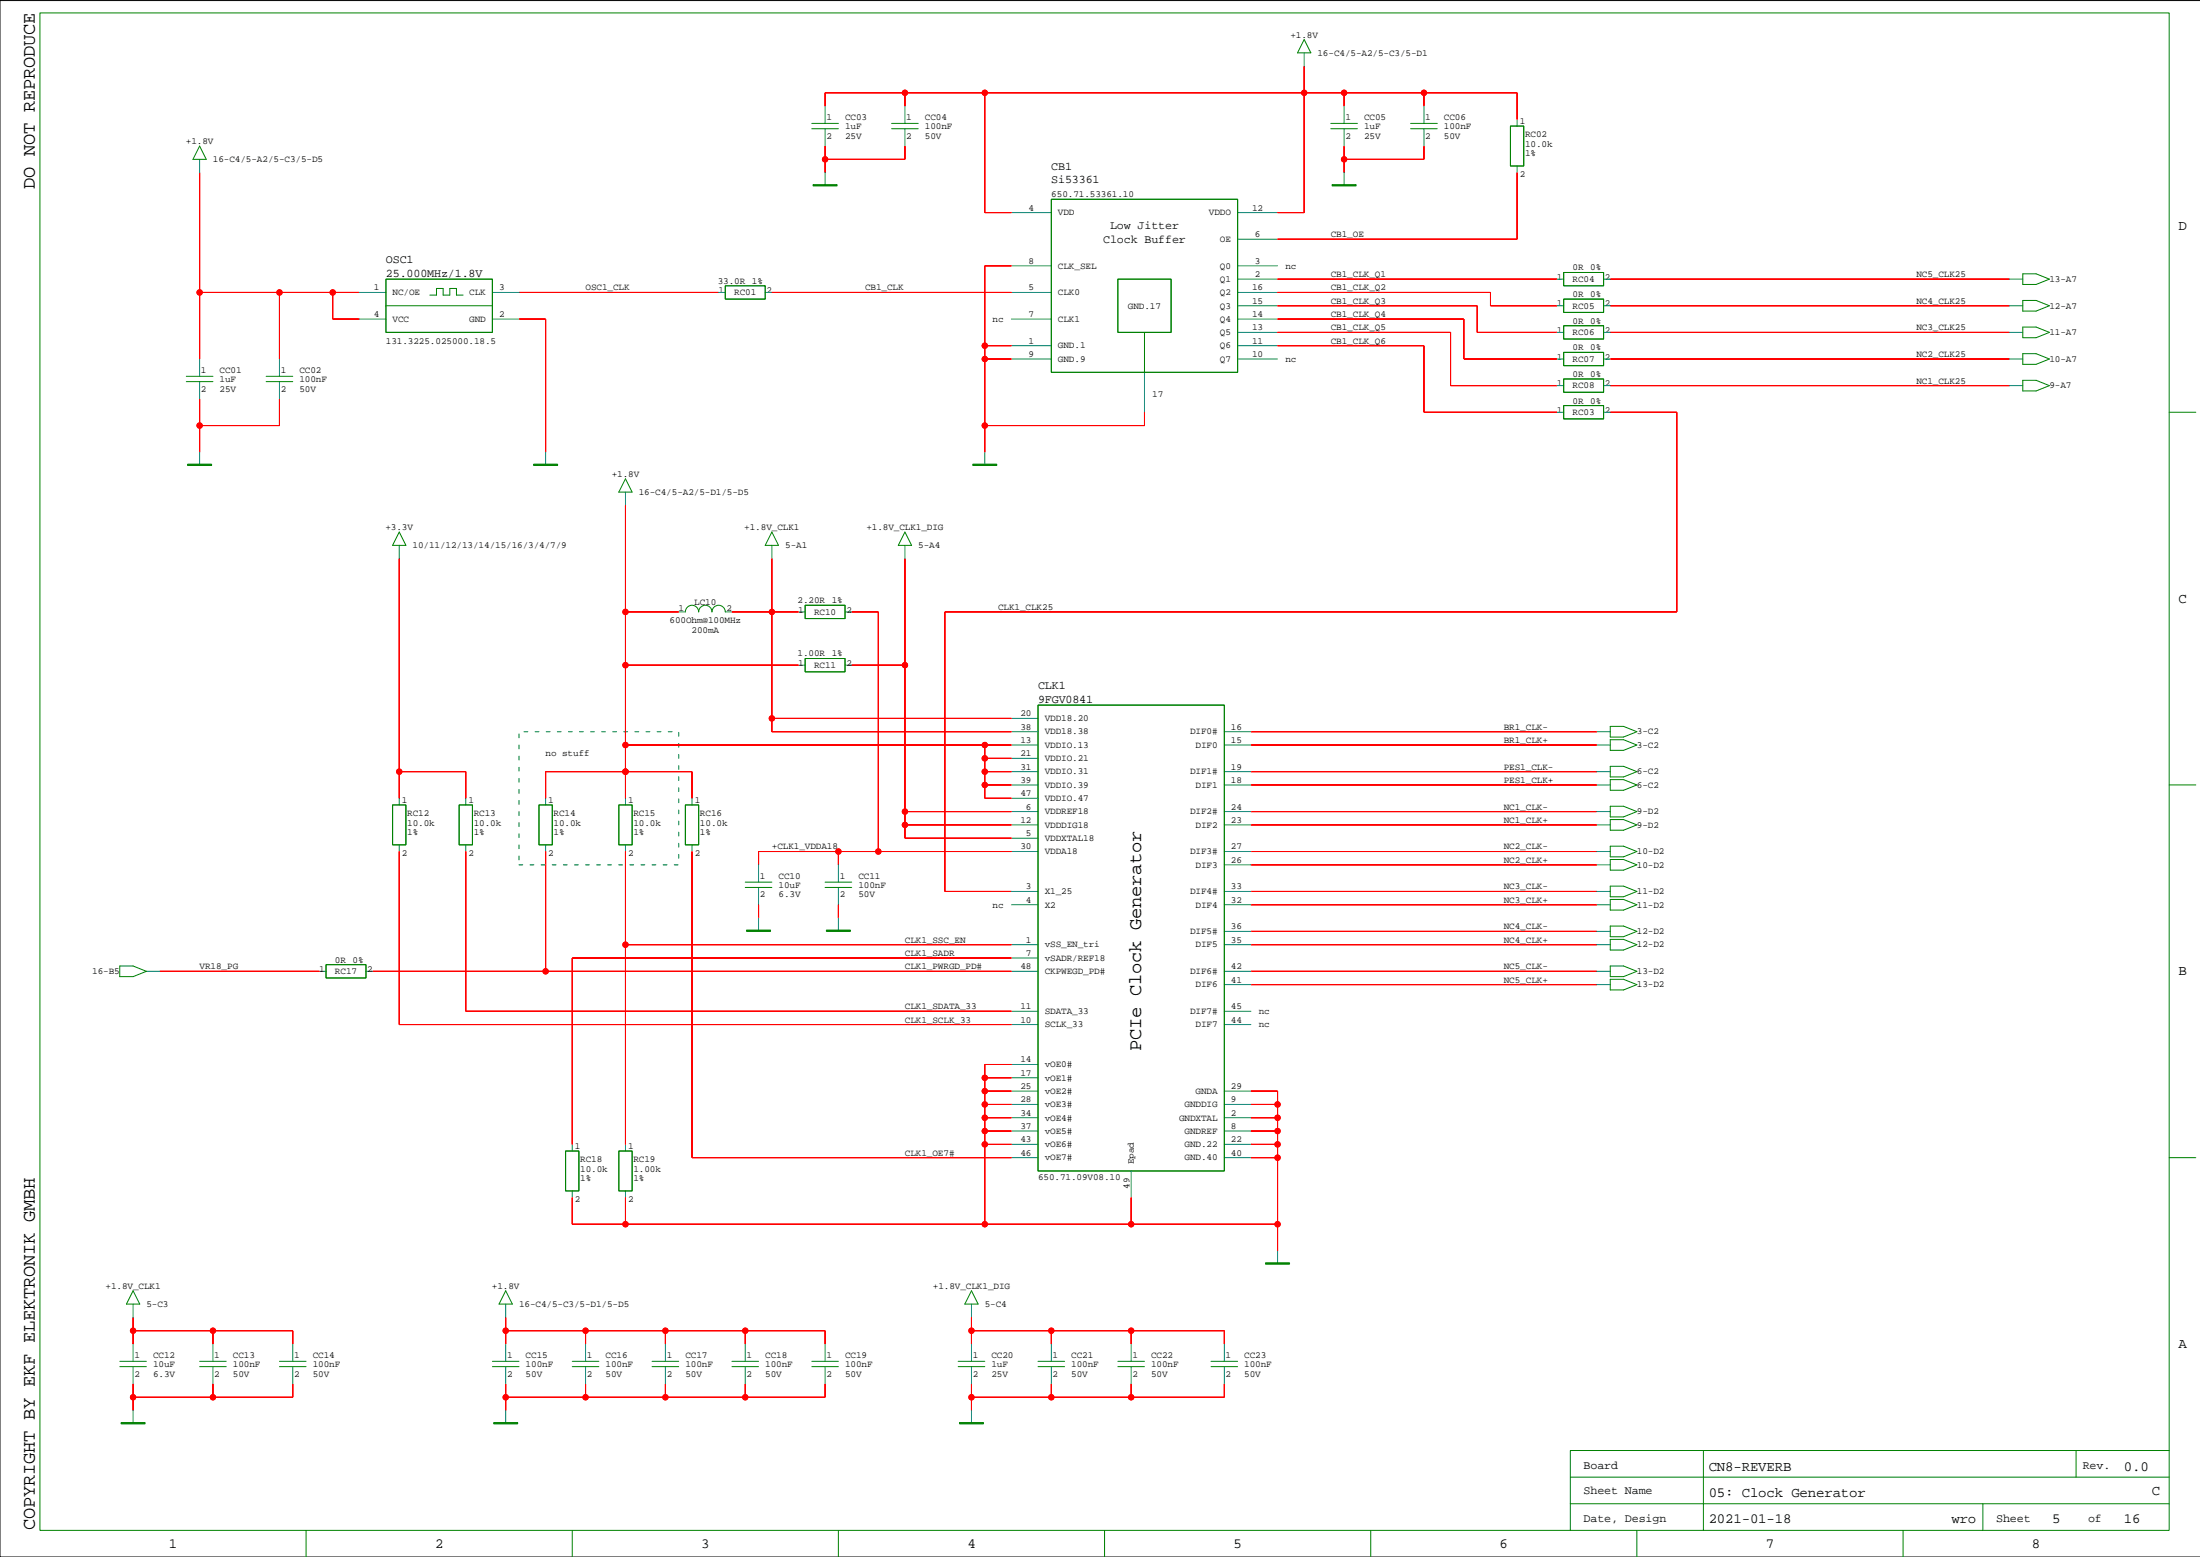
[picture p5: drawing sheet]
<svg xmlns="http://www.w3.org/2000/svg" width="420mm" height="297mm" viewBox="0 0 420 297" stroke-linecap="round" stroke-linejoin="round" font-family="sans-serif">
<path d="M419.9 .1h-419.9v296.9h419.9" fill="none" stroke="#000" stroke-width=".19"/>
<g fill="none" stroke="#008200" stroke-width=".19">
<path d="M7.6 2.5h406.3v289.5h-406.3zM248.9 7.5l1.2 2.6h-2.5zM38.1 27.9l1.3 2.5h-2.6zM413.9 78.6h5.1M119.4 91.3l1.2 2.6h-2.5zM76.2 101.5l1.3 2.5h-2.6zM147.3 101.5l1.3 2.5h-2.6zM172.7 101.5l1.3 2.5h-2.6zM413.9 149.8h5.1M413.9 220.9h5.1M25.4 246.3l1.3 2.5h-2.6zM96.5 246.3l1.3 2.5h-2.6z"/>
<path d="M185.4 246.3l1.2 2.5h-2.5zM325 276.7v15.3M396.1 276.7v5.1M413.9 276.7h-114.2v15.3M58.4 292v5M109.2 292v5M160 292v5M210.8 292v5M261.6 292v5M299.7 281.8h114.2M299.7 286.9h114.2M312.3 292v5"/>
<path d="M363.1 292v5M378.4 286.9v5.1"/>
</g>
<g fill="none" stroke="#008080" stroke-width=".19">
<path d="M248.9 10.1v2.5M38.1 30.4v2.5M157.4 20.2v3.3M157.4 24.6v3.3M157.4 32.9v2.3M172.7 20.2v3.3M172.7 24.6v3.3M256.5 20.2v3.3M256.5 24.6v3.3M256.5 32.9v2.3M271.7 20.2v3.3M271.7 24.6v3.3"/>
<path d="M289.5 22.8v1.3M289.5 31.7v1.2M68.6 55.8h5M94 55.8h5M137.1 55.8h1.3M146 55.8h1.3M193 40.6h7.6M193 55.8h7.6M193 50.7h7.6M236.2 40.6h7.6M236.2 55.8h7.6M236.2 50.7h7.6"/>
<path d="M236.2 45.6h7.6M236.2 53.3h7.6M236.2 58.3h7.6M297.1 53.3h1.3M297.1 58.3h1.3M306 53.3h1.3M306 58.3h1.3M38.1 68.5v3.3M38.1 72.8v3.3M53.3 68.5v3.3M53.3 72.8v3.3M68.6 60.9h5"/>
<path d="M94 60.9h5M193 60.9h7.6M193 66h7.6M193 68.5h7.6M218.4 71v7.6M236.2 60.9h7.6M236.2 63.4h7.6M236.2 66h7.6M236.2 68.5h7.6M297.1 63.4h1.3M297.1 68.5h1.3M297.1 73.6h1.3"/>
<path d="M297.1 78.6h1.3M306 63.4h1.3M306 68.5h1.3M306 73.6h1.3M306 78.6h1.3M38.1 86.3v2.3M104.1 86.3v2.3M119.4 93.9v2.5M187.9 86.3v2.3M76.2 104v2.6M129.5 116.7h1.3M138.4 116.7h1.3"/>
<path d="M147.3 104v2.6M152.4 116.7h1.2M161.3 116.7h1.2M172.7 104v2.6M152.4 126.9h1.2M161.3 126.9h1.2M193 139.6h5.1M193 137.1h5.1M233.6 139.6h5.1M76.2 152.3v1.3M88.9 152.3v1.3M104.1 152.3v1.3"/>
<path d="M119.4 152.3v1.3M132.1 152.3v1.3M193 142.1h5.1M193 149.8h5.1M193 147.2h5.1M193 157.4h5.1M193 154.8h5.1M193 144.7h5.1M193 159.9h5.1M193 152.3h5.1M233.6 142.1h5.1M233.6 149.8h5.1"/>
<path d="M233.6 147.2h5.1M233.6 157.4h5.1M233.6 154.8h5.1M76.2 161.2v1.2M88.9 161.2v1.2M104.1 161.2v1.2M119.4 161.2v1.2M132.1 161.2v1.2M144.7 165v3.3M144.7 169.3v3.3M144.7 175.1v2.3M160 165v3.3"/>
<path d="M160 169.3v3.3M160 175.1v2.3M193 162.4h5.1M193 170.1h5.1M193 172.6h5.1M233.6 162.4h5.1M233.6 165h5.1M233.6 170.1h5.1M233.6 172.6h5.1M233.6 177.7h5.1M60.9 185.3h1.3M69.8 185.3h1.3"/>
<path d="M193 180.2h5.1M193 182.8h5.1M193 195.5h5.1M193 192.9h5.1M193 185.3h5.1M233.6 180.2h5.1M233.6 195.5h5.1M233.6 192.9h5.1M233.6 185.3h5.1M233.6 187.8h5.1M109.2 218.3v1.3M119.4 218.3v1.3"/>
<path d="M193 213.2h5.1M193 203.1h5.1M193 205.6h5.1M193 215.8h5.1M193 208.2h5.1M193 210.7h5.1M193 218.3h5.1M233.6 213.2h5.1M233.6 215.8h5.1M233.6 208.2h5.1M233.6 210.7h5.1M233.6 218.3h5.1"/>
<path d="M109.2 227.2v1.3M119.4 227.2v1.3M193 220.9h5.1M215.9 223.4v5.1M233.6 220.9h5.1M243.8 238.6v2.3M25.4 248.8v2.5M25.4 256.4v3.3M40.6 256.4v3.3M55.9 256.4v3.3M96.5 248.8v2.5M96.5 256.4v3.3"/>
<path d="M111.7 256.4v3.3M127 256.4v3.3M142.2 256.4v3.3M157.4 256.4v3.3M185.4 248.8v2.5M185.4 256.4v3.3M200.6 256.4v3.3M215.9 256.4v3.3M233.6 256.4v3.3M25.4 260.7v3.3M25.4 269.1v2.3M40.6 260.7v3.3"/>
<path d="M55.9 260.7v3.3M96.5 260.7v3.3M96.5 269.1v2.3M111.7 260.7v3.3M127 260.7v3.3M142.2 260.7v3.3M157.4 260.7v3.3M185.4 260.7v3.3M185.4 269.1v2.3M200.6 260.7v3.3M215.9 260.7v3.3M233.6 260.7v3.3"/>
</g>
<g fill="none" stroke="#008000" stroke-width=".19">
<path d="M154.9 24.6h5.1M154.9 23.5h5.1M170.1 24.6h5.1M170.1 23.5h5.1M200.6 38h35.6v33h-35.6zM253.9 24.6h5.1M253.9 23.5h5.1M269.2 24.6h5.1M269.2 23.5h5.1M288.2 24.1h2.6v7.6h-2.6zM73.6 53.3h20.4v10.1h-20.4zM73.6 58.3h20.4"/>
<path d="M82 56.3h1.3v-1.3h1.3v1.3h1.2v-1.3h1.3v1.3h1.3M138.4 54.5h7.6v2.6h-7.6zM213.3 53.3h10.2v10.1h-10.2zM298.4 52h7.6v2.5h-7.6zM298.4 57.1h7.6v2.5h-7.6zM35.6 72.8h5M35.6 71.8h5M50.8 72.8h5.1M50.8 71.8h5.1M218.4 63.4v7.6M298.4 62.1h7.6v2.6h-7.6zM298.4 67.2h7.6v2.6h-7.6z"/>
<path d="M298.4 72.3h7.6v2.5h-7.6zM298.4 77.4h7.6v2.5h-7.6zM130.8 116.7a1.27 1.27 0 0 1 1.3-1.2 1.27 1.27 0 0 1 1.2 1.2 1.27 1.27 0 0 1 1.3-1.2 1.27 1.27 0 0 1 1.3 1.2 1.27 1.27 0 0 1 1.2-1.2 1.27 1.27 0 0 1 1.3 1.2M153.6 115.5h7.7v2.5h-7.7zM153.6 125.6h7.7v2.6h-7.7zM198.1 134.5h35.5v88.9h-35.5zM74.9 153.6h2.6v7.6h-2.6zM87.6 153.6h2.5v7.6h-2.5zM102.8 153.6h2.6v7.6h-2.6zM118.1 153.6h2.5v7.6h-2.5zM130.8 153.6h2.5v7.6h-2.5zM142.2 169.3h5.1"/>
<path d="M142.2 168.3h5.1M157.4 169.3h5.1M157.4 168.3h5.1M62.2 184h7.6v2.6h-7.6zM107.9 219.6h2.6v7.6h-2.6zM118.1 219.6h2.5v7.6h-2.5zM22.9 259.7h5M38.1 259.7h5.1M53.3 259.7h5.1M94 259.7h5M109.2 259.7h5.1M124.4 259.7h5.1"/>
<path d="M139.7 259.7h5M154.9 259.7h5.1M182.8 259.7h5.1M198.1 259.7h5.1M213.3 259.7h5.1M231.1 259.7h5.1M22.9 260.7h5M38.1 260.7h5.1M53.3 260.7h5.1M94 260.7h5M109.2 260.7h5.1M124.4 260.7h5.1"/>
<path d="M139.7 260.7h5M154.9 260.7h5.1M182.8 260.7h5.1M198.1 260.7h5.1M213.3 260.7h5.1M231.1 260.7h5.1"/>
</g>
<g fill="#f00" stroke="#f00" stroke-width=".19">
<path d="M38.1 55.8v12.7z" fill-rule="evenodd"/>
<path d="M53.3 55.8v12.7z" fill-rule="evenodd"/>
<path d="M63.5 60.9h5.1z" fill-rule="evenodd"/>
<path d="M63.5 55.8v5.1z" fill-rule="evenodd"/>
<path d="M63.5 55.8h5.1z" fill-rule="evenodd"/>
<path d="M38.1 55.8h15.2z" fill-rule="evenodd"/>
<path d="M53.3 55.8h10.2z" fill-rule="evenodd"/>
<path d="M38.1 32.9v22.9z" fill-rule="evenodd"/>
<path d="M53.3 76.1v5.1z" fill-rule="evenodd"/>
<path d="M38.1 81.2v5.1z" fill-rule="evenodd"/>
<path d="M38.1 76.1v5.1z" fill-rule="evenodd"/>
<path d="M38.1 81.2h15.2z" fill-rule="evenodd"/>
<path d="M99 60.9h5.1z" fill-rule="evenodd"/>
<path d="M104.1 60.9v25.4z" fill-rule="evenodd"/>
<path d="M99 55.8h38.1z" fill-rule="evenodd"/>
<path d="M243.8 53.3h53.3z" fill-rule="evenodd"/>
<path d="M284.4 58.3h12.7z" fill-rule="evenodd"/>
<path d="M284.4 55.8v2.5z" fill-rule="evenodd"/>
<path d="M243.8 55.8h40.6z" fill-rule="evenodd"/>
<path d="M281.9 63.4h15.2z" fill-rule="evenodd"/>
<path d="M281.9 58.3v5.1z" fill-rule="evenodd"/>
<path d="M243.8 58.3h38.1z" fill-rule="evenodd"/>
<path d="M279.3 68.5h17.8z" fill-rule="evenodd"/>
<path d="M279.3 60.9v7.6z" fill-rule="evenodd"/>
<path d="M243.8 60.9h35.5z" fill-rule="evenodd"/>
<path d="M276.8 73.6h20.3z" fill-rule="evenodd"/>
<path d="M276.8 63.4v10.2z" fill-rule="evenodd"/>
<path d="M243.8 63.4h33z" fill-rule="evenodd"/>
<path d="M289.5 32.9v12.7z" fill-rule="evenodd"/>
<path d="M243.8 45.6h45.7z" fill-rule="evenodd"/>
<path d="M187.9 17.7h61z" fill-rule="evenodd"/>
<path d="M172.7 17.7v2.5z" fill-rule="evenodd"/>
<path d="M157.4 17.7v2.5z" fill-rule="evenodd"/>
<path d="M157.4 17.7h15.3z" fill-rule="evenodd"/>
<path d="M187.9 17.7v22.9z" fill-rule="evenodd"/>
<path d="M187.9 40.6h5.1z" fill-rule="evenodd"/>
<path d="M172.7 17.7h15.2z" fill-rule="evenodd"/>
<path d="M289.5 17.7v5.1z" fill-rule="evenodd"/>
<path d="M271.7 17.7h17.8z" fill-rule="evenodd"/>
<path d="M256.5 17.7v2.5z" fill-rule="evenodd"/>
<path d="M271.7 17.7v2.5z" fill-rule="evenodd"/>
<path d="M256.5 17.7h15.2z" fill-rule="evenodd"/>
<path d="M248.9 17.7v22.9z" fill-rule="evenodd"/>
<path d="M243.8 40.6h5.1z" fill-rule="evenodd"/>
<path d="M248.9 17.7h7.6z" fill-rule="evenodd"/>
<path d="M248.9 12.6v5.1z" fill-rule="evenodd"/>
<path d="M172.7 27.9v2.5z" fill-rule="evenodd"/>
<path d="M157.4 27.9v2.5z" fill-rule="evenodd"/>
<path d="M157.4 30.4h15.3z" fill-rule="evenodd"/>
<path d="M157.4 30.4v2.5z" fill-rule="evenodd"/>
<path d="M256.5 30.4v2.5z" fill-rule="evenodd"/>
<path d="M271.7 27.9v2.5z" fill-rule="evenodd"/>
<path d="M256.5 27.9v2.5z" fill-rule="evenodd"/>
<path d="M256.5 30.4h15.2z" fill-rule="evenodd"/>
<path d="M187.9 81.2v5.1z" fill-rule="evenodd"/>
<path d="M187.9 68.5h5.1z" fill-rule="evenodd"/>
<path d="M187.9 66h5.1z" fill-rule="evenodd"/>
<path d="M187.9 50.7h5.1z" fill-rule="evenodd"/>
<path d="M187.9 50.7v15.3z" fill-rule="evenodd"/>
<path d="M187.9 68.5v12.7z" fill-rule="evenodd"/>
<path d="M187.9 66v2.5z" fill-rule="evenodd"/>
<path d="M218.4 78.6v2.6z" fill-rule="evenodd"/>
<path d="M187.9 81.2h30.5z" fill-rule="evenodd"/>
<path d="M307.3 53.3h76.2z" fill-rule="evenodd"/>
<path d="M147.3 55.8h45.7z" fill-rule="evenodd"/>
<path d="M307.3 78.6h12.7z" fill-rule="evenodd"/>
<path d="M320 78.6v38.1z" fill-rule="evenodd"/>
<path d="M180.3 170.1h12.7z" fill-rule="evenodd"/>
<path d="M180.3 116.7v53.4z" fill-rule="evenodd"/>
<path d="M180.3 116.7h139.7z" fill-rule="evenodd"/>
<path d="M307.3 58.3h76.2z" fill-rule="evenodd"/>
<path d="M307.3 63.4h76.2z" fill-rule="evenodd"/>
<path d="M307.3 68.5h76.2z" fill-rule="evenodd"/>
<path d="M307.3 73.6h76.2z" fill-rule="evenodd"/>
<path d="M238.7 139.6h66z" fill-rule="evenodd"/>
<path d="M238.7 142.1h66z" fill-rule="evenodd"/>
<path d="M238.7 147.2h66z" fill-rule="evenodd"/>
<path d="M238.7 149.8h66z" fill-rule="evenodd"/>
<path d="M238.7 154.8h66z" fill-rule="evenodd"/>
<path d="M238.7 157.4h66z" fill-rule="evenodd"/>
<path d="M238.7 162.4h66z" fill-rule="evenodd"/>
<path d="M238.7 165h66z" fill-rule="evenodd"/>
<path d="M238.7 170.1h66z" fill-rule="evenodd"/>
<path d="M238.7 172.6h66z" fill-rule="evenodd"/>
<path d="M238.7 177.7h66z" fill-rule="evenodd"/>
<path d="M238.7 180.2h66z" fill-rule="evenodd"/>
<path d="M238.7 185.3h66z" fill-rule="evenodd"/>
<path d="M238.7 187.8h66z" fill-rule="evenodd"/>
<path d="M119.4 162.4v17.8z" fill-rule="evenodd"/>
<path d="M119.4 180.2v38.1z" fill-rule="evenodd"/>
<path d="M119.4 180.2h73.6z" fill-rule="evenodd"/>
<path d="M109.2 182.8v35.5z" fill-rule="evenodd"/>
<path d="M109.2 182.8h83.8z" fill-rule="evenodd"/>
<path d="M88.9 162.4v30.5z" fill-rule="evenodd"/>
<path d="M88.9 192.9h104.1z" fill-rule="evenodd"/>
<path d="M76.2 195.5h116.8z" fill-rule="evenodd"/>
<path d="M76.2 162.4v33.1z" fill-rule="evenodd"/>
<path d="M104.1 162.4v22.9z" fill-rule="evenodd"/>
<path d="M71.1 185.3h33z" fill-rule="evenodd"/>
<path d="M104.1 185.3h88.9z" fill-rule="evenodd"/>
<path d="M132.1 162.4v58.5z" fill-rule="evenodd"/>
<path d="M132.1 220.9h60.9z" fill-rule="evenodd"/>
<path d="M187.9 203.1h5.1z" fill-rule="evenodd"/>
<path d="M187.9 203.1v2.5z" fill-rule="evenodd"/>
<path d="M187.9 205.6h5.1z" fill-rule="evenodd"/>
<path d="M187.9 205.6v2.6z" fill-rule="evenodd"/>
<path d="M187.9 208.2h5.1z" fill-rule="evenodd"/>
<path d="M187.9 208.2v2.5z" fill-rule="evenodd"/>
<path d="M187.9 210.7h5.1z" fill-rule="evenodd"/>
<path d="M187.9 210.7v2.5z" fill-rule="evenodd"/>
<path d="M187.9 213.2h5.1z" fill-rule="evenodd"/>
<path d="M187.9 213.2v2.6z" fill-rule="evenodd"/>
<path d="M187.9 215.8v2.5z" fill-rule="evenodd"/>
<path d="M187.9 218.3h5.1z" fill-rule="evenodd"/>
<path d="M187.9 218.3v15.3z" fill-rule="evenodd"/>
<path d="M238.7 220.9h5.1z" fill-rule="evenodd"/>
<path d="M243.8 220.9v12.7z" fill-rule="evenodd"/>
<path d="M238.7 218.3h5.1z" fill-rule="evenodd"/>
<path d="M243.8 218.3v2.6z" fill-rule="evenodd"/>
<path d="M238.7 215.8h5.1z" fill-rule="evenodd"/>
<path d="M243.8 215.8v2.5z" fill-rule="evenodd"/>
<path d="M238.7 213.2h5.1z" fill-rule="evenodd"/>
<path d="M243.8 213.2v2.6z" fill-rule="evenodd"/>
<path d="M243.8 210.7v2.5z" fill-rule="evenodd"/>
<path d="M215.9 228.5v5.1z" fill-rule="evenodd"/>
<path d="M215.9 233.6h27.9z" fill-rule="evenodd"/>
<path d="M243.8 233.6v5z" fill-rule="evenodd"/>
<path d="M243.8 208.2v2.5z" fill-rule="evenodd"/>
<path d="M238.7 208.2h5.1z" fill-rule="evenodd"/>
<path d="M238.7 210.7h5.1z" fill-rule="evenodd"/>
<path d="M119.4 228.5v5.1z" fill-rule="evenodd"/>
<path d="M187.9 233.6h28z" fill-rule="evenodd"/>
<path d="M187.9 215.8h5.1z" fill-rule="evenodd"/>
<path d="M109.2 233.6h10.2z" fill-rule="evenodd"/>
<path d="M109.2 228.5v5.1z" fill-rule="evenodd"/>
<path d="M119.4 233.6h68.5z" fill-rule="evenodd"/>
<path d="M30.5 185.3h30.4z" fill-rule="evenodd"/>
<path d="M144.7 162.4v2.6z" fill-rule="evenodd"/>
<path d="M160 162.4v2.6z" fill-rule="evenodd"/>
<path d="M144.7 162.4h15.3z" fill-rule="evenodd"/>
<path d="M167.6 162.4h25.4z" fill-rule="evenodd"/>
<path d="M160 162.4h7.6z" fill-rule="evenodd"/>
<path d="M162.5 116.7h5.1z" fill-rule="evenodd"/>
<path d="M167.6 116.7v45.7z" fill-rule="evenodd"/>
<path d="M144.7 172.6v2.5z" fill-rule="evenodd"/>
<path d="M160 172.6v2.5z" fill-rule="evenodd"/>
<path d="M147.3 137.1h45.7z" fill-rule="evenodd"/>
<path d="M147.3 116.7h5.1z" fill-rule="evenodd"/>
<path d="M139.7 116.7h7.6z" fill-rule="evenodd"/>
<path d="M147.3 106.6v10.1z" fill-rule="evenodd"/>
<path d="M147.3 137.1v2.5z" fill-rule="evenodd"/>
<path d="M147.3 116.7v20.4z" fill-rule="evenodd"/>
<path d="M147.3 139.6h45.7z" fill-rule="evenodd"/>
<path d="M172.7 157.4h20.3z" fill-rule="evenodd"/>
<path d="M162.5 126.9h10.2z" fill-rule="evenodd"/>
<path d="M172.7 154.8v2.6z" fill-rule="evenodd"/>
<path d="M172.7 157.4v2.5z" fill-rule="evenodd"/>
<path d="M172.7 106.6v20.3z" fill-rule="evenodd"/>
<path d="M172.7 159.9h20.3z" fill-rule="evenodd"/>
<path d="M172.7 154.8h20.3z" fill-rule="evenodd"/>
<path d="M172.7 126.9v27.9z" fill-rule="evenodd"/>
<path d="M40.6 253.9h15.3z" fill-rule="evenodd"/>
<path d="M55.9 253.9v2.5z" fill-rule="evenodd"/>
<path d="M25.4 253.9h15.2z" fill-rule="evenodd"/>
<path d="M40.6 253.9v2.5z" fill-rule="evenodd"/>
<path d="M25.4 253.9v2.5z" fill-rule="evenodd"/>
<path d="M25.4 251.3v2.6z" fill-rule="evenodd"/>
<path d="M142.2 253.9h15.2z" fill-rule="evenodd"/>
<path d="M157.4 253.9v2.5z" fill-rule="evenodd"/>
<path d="M127 253.9h15.2z" fill-rule="evenodd"/>
<path d="M142.2 253.9v2.5z" fill-rule="evenodd"/>
<path d="M111.7 253.9h15.3z" fill-rule="evenodd"/>
<path d="M127 253.9v2.5z" fill-rule="evenodd"/>
<path d="M96.5 253.9h15.2z" fill-rule="evenodd"/>
<path d="M111.7 253.9v2.5z" fill-rule="evenodd"/>
<path d="M96.5 253.9v2.5z" fill-rule="evenodd"/>
<path d="M96.5 251.3v2.6z" fill-rule="evenodd"/>
<path d="M215.9 253.9h17.7z" fill-rule="evenodd"/>
<path d="M233.6 253.9v2.5z" fill-rule="evenodd"/>
<path d="M215.9 253.9v2.5z" fill-rule="evenodd"/>
<path d="M200.6 253.9h15.3z" fill-rule="evenodd"/>
<path d="M200.6 253.9v2.5z" fill-rule="evenodd"/>
<path d="M185.4 253.9v2.5z" fill-rule="evenodd"/>
<path d="M185.4 251.3v2.6z" fill-rule="evenodd"/>
<path d="M185.4 253.9h15.2z" fill-rule="evenodd"/>
<path d="M185.4 266.6v2.5z" fill-rule="evenodd"/>
<path d="M185.4 264v2.6z" fill-rule="evenodd"/>
<path d="M200.6 264v2.6z" fill-rule="evenodd"/>
<path d="M185.4 266.6h15.2z" fill-rule="evenodd"/>
<path d="M215.9 264v2.6z" fill-rule="evenodd"/>
<path d="M200.6 266.6h15.3z" fill-rule="evenodd"/>
<path d="M233.6 264v2.6z" fill-rule="evenodd"/>
<path d="M215.9 266.6h17.7z" fill-rule="evenodd"/>
<path d="M96.5 266.6v2.5z" fill-rule="evenodd"/>
<path d="M96.5 264v2.6z" fill-rule="evenodd"/>
<path d="M111.7 264v2.6z" fill-rule="evenodd"/>
<path d="M96.5 266.6h15.2z" fill-rule="evenodd"/>
<path d="M127 264v2.6z" fill-rule="evenodd"/>
<path d="M111.7 266.6h15.3z" fill-rule="evenodd"/>
<path d="M142.2 264v2.6z" fill-rule="evenodd"/>
<path d="M127 266.6h15.2z" fill-rule="evenodd"/>
<path d="M157.4 264v2.6z" fill-rule="evenodd"/>
<path d="M142.2 266.6h15.2z" fill-rule="evenodd"/>
<path d="M25.4 266.6v2.5z" fill-rule="evenodd"/>
<path d="M25.4 264v2.6z" fill-rule="evenodd"/>
<path d="M40.6 264v2.6z" fill-rule="evenodd"/>
<path d="M25.4 266.6h15.2z" fill-rule="evenodd"/>
<path d="M55.9 264v2.6z" fill-rule="evenodd"/>
<path d="M40.6 266.6h15.3z" fill-rule="evenodd"/>
<path d="M119.4 96.4v20.3z" fill-rule="evenodd"/>
<path d="M187.9 147.2h5.1z" fill-rule="evenodd"/>
<path d="M187.9 149.8h5.1z" fill-rule="evenodd"/>
<path d="M187.9 152.3h5.1z" fill-rule="evenodd"/>
<path d="M187.9 149.8v2.5z" fill-rule="evenodd"/>
<path d="M187.9 147.2v2.6z" fill-rule="evenodd"/>
<path d="M187.9 144.7v2.5z" fill-rule="evenodd"/>
<path d="M187.9 142.1h5.1z" fill-rule="evenodd"/>
<path d="M119.4 147.2v5.1z" fill-rule="evenodd"/>
<path d="M104.1 147.2v5.1z" fill-rule="evenodd"/>
<path d="M104.1 147.2h15.3z" fill-rule="evenodd"/>
<path d="M132.1 147.2v5.1z" fill-rule="evenodd"/>
<path d="M119.4 147.2h12.7z" fill-rule="evenodd"/>
<path d="M119.4 142.1v5.1z" fill-rule="evenodd"/>
<path d="M119.4 116.7h10.1z" fill-rule="evenodd"/>
<path d="M119.4 116.7v10.2z" fill-rule="evenodd"/>
<path d="M119.4 126.9h33z" fill-rule="evenodd"/>
<path d="M119.4 126.9v15.2z" fill-rule="evenodd"/>
<path d="M119.4 142.1h68.5z" fill-rule="evenodd"/>
<path d="M187.9 142.1v2.6z" fill-rule="evenodd"/>
<path d="M187.9 144.7h5.1z" fill-rule="evenodd"/>
<path d="M76.2 106.6v40.6z" fill-rule="evenodd"/>
<path d="M76.2 147.2v5.1z" fill-rule="evenodd"/>
<path d="M76.2 147.2h12.7z" fill-rule="evenodd"/>
<path d="M88.9 147.2v5.1z" fill-rule="evenodd"/>
<path d="M271.7 78.6h25.4z" fill-rule="evenodd"/>
<path d="M271.7 66v12.6z" fill-rule="evenodd"/>
<path d="M243.8 66h27.9z" fill-rule="evenodd"/>
<circle cx="53.3" cy="55.8" r=".51"/>
<circle cx="63.5" cy="55.8" r=".51"/>
<circle cx="38.1" cy="55.8" r=".51"/>
<circle cx="38.1" cy="81.2" r=".51"/>
<circle cx="172.7" cy="17.7" r=".51"/>
<circle cx="187.9" cy="17.7" r=".51"/>
<circle cx="271.7" cy="17.7" r=".51"/>
<circle cx="256.5" cy="17.7" r=".51"/>
<circle cx="248.9" cy="17.7" r=".51"/>
<circle cx="157.4" cy="30.4" r=".51"/>
<circle cx="256.5" cy="30.4" r=".51"/>
<circle cx="187.9" cy="68.5" r=".51"/>
<circle cx="187.9" cy="66" r=".51"/>
<circle cx="187.9" cy="81.2" r=".51"/>
<circle cx="119.4" cy="180.2" r=".51"/>
<circle cx="104.1" cy="185.3" r=".51"/>
<circle cx="187.9" cy="205.6" r=".51"/>
<circle cx="187.9" cy="208.2" r=".51"/>
<circle cx="187.9" cy="210.7" r=".51"/>
<circle cx="187.9" cy="213.2" r=".51"/>
<circle cx="187.9" cy="218.3" r=".51"/>
<circle cx="243.8" cy="220.9" r=".51"/>
<circle cx="243.8" cy="218.3" r=".51"/>
<circle cx="243.8" cy="215.8" r=".51"/>
<circle cx="243.8" cy="213.2" r=".51"/>
<circle cx="243.8" cy="233.6" r=".51"/>
<circle cx="243.8" cy="210.7" r=".51"/>
<circle cx="215.9" cy="233.6" r=".51"/>
<circle cx="187.9" cy="215.8" r=".51"/>
<circle cx="119.4" cy="233.6" r=".51"/>
<circle cx="187.9" cy="233.6" r=".51"/>
<circle cx="160" cy="162.4" r=".51"/>
<circle cx="167.6" cy="162.4" r=".51"/>
<circle cx="147.3" cy="137.1" r=".51"/>
<circle cx="147.3" cy="116.7" r=".51"/>
<circle cx="172.7" cy="157.4" r=".51"/>
<circle cx="172.7" cy="154.8" r=".51"/>
<circle cx="172.7" cy="126.9" r=".51"/>
<circle cx="40.6" cy="253.9" r=".51"/>
<circle cx="25.4" cy="253.9" r=".51"/>
<circle cx="142.2" cy="253.9" r=".51"/>
<circle cx="127" cy="253.9" r=".51"/>
<circle cx="111.7" cy="253.9" r=".51"/>
<circle cx="96.5" cy="253.9" r=".51"/>
<circle cx="215.9" cy="253.9" r=".51"/>
<circle cx="185.4" cy="253.9" r=".51"/>
<circle cx="200.6" cy="253.9" r=".51"/>
<circle cx="185.4" cy="266.6" r=".51"/>
<circle cx="200.6" cy="266.6" r=".51"/>
<circle cx="215.9" cy="266.6" r=".51"/>
<circle cx="96.5" cy="266.6" r=".51"/>
<circle cx="111.7" cy="266.6" r=".51"/>
<circle cx="127" cy="266.6" r=".51"/>
<circle cx="142.2" cy="266.6" r=".51"/>
<circle cx="25.4" cy="266.6" r=".51"/>
<circle cx="40.6" cy="266.6" r=".51"/>
<circle cx="187.9" cy="149.8" r=".51"/>
<circle cx="187.9" cy="147.2" r=".51"/>
<circle cx="119.4" cy="147.2" r=".51"/>
<circle cx="119.4" cy="116.7" r=".51"/>
<circle cx="119.4" cy="126.9" r=".51"/>
<circle cx="119.4" cy="142.1" r=".51"/>
<circle cx="187.9" cy="142.1" r=".51"/>
<circle cx="187.9" cy="144.7" r=".51"/>
<circle cx="76.2" cy="147.2" r=".51"/>
</g>
<g fill="none" stroke="#f00" stroke-width=".19">
<path d="M172.7 17.7v2.5M187.9 17.7v22.9h5.1M248.9 12.6v28h-5.1M256.5 17.7v2.5M271.7 17.7v2.5M38.1 32.9v35.6M157.4 20.2v-2.5h132.1v5.1M157.4 27.9v5M172.7 27.9v2.5h-15.3M256.5 27.9v5M271.7 27.9v2.5h-15.2M289.5 32.9v12.7h-45.7"/>
<path d="M38.1 55.8h30.5M53.3 55.8v12.7M63.5 55.8v5.1h5.1M99 55.8h38.1M147.3 55.8h45.7M193 50.7h-5.1v35.6M243.8 55.8h40.6v2.5h12.7M243.8 53.3h53.3M243.8 58.3h38.1v5.1h15.2M307.3 53.3h76.2M307.3 58.3h76.2M38.1 76.1v10.2"/>
<path d="M53.3 76.1v5.1h-15.2M99 60.9h5.1v25.4M187.9 68.5h5.1M187.9 66h5.1M218.4 78.6v2.6h-30.5M243.8 60.9h35.5v7.6h17.8M243.8 63.4h33v10.2h20.3M243.8 66h27.9v12.6h25.4M307.3 63.4h76.2M307.3 68.5h76.2M307.3 73.6h76.2M307.3 78.6h12.7v38.1h-139.7v53.4h12.7"/>
<path d="M119.4 96.4v55.9M76.2 106.6v45.7M119.4 116.7h10.1M139.7 116.7h12.7M147.3 106.6v33h45.7M162.5 116.7h5.1v45.7M172.7 106.6v53.3h20.3M119.4 126.9h33M147.3 137.1h45.7M162.5 126.9h10.2M238.7 139.6h66M76.2 147.2h12.7v5.1"/>
<path d="M104.1 152.3v-5.1h28v5.1M119.4 147.2h.1M119.4 142.1h73.6M172.7 154.8h20.3M172.7 157.4h20.3M187.9 142.1v10.2h5.1M187.9 147.2h5.1M187.9 149.8h5.1M187.9 144.7h5.1M238.7 142.1h66M238.7 147.2h66M238.7 149.8h66"/>
<path d="M238.7 154.8h66M238.7 157.4h66M76.2 162.4v33.1h116.8M88.9 162.4v30.5h104.1M104.1 162.4v22.9M119.4 162.4v55.9M132.1 162.4v58.5h60.9M144.7 172.6v2.5M160 162.4v2.6M160 172.6v2.5M193 162.4h-48.3v2.6M238.7 170.1h66"/>
<path d="M238.7 162.4h66M238.7 165h66M238.7 172.6h66M238.7 177.7h66M30.5 185.3h30.4M71.1 185.3h121.9M119.4 180.2h73.6M193 182.8h-83.8v35.5M238.7 180.2h66M238.7 185.3h66M238.7 187.8h66M187.9 205.6h5.1"/>
<path d="M187.9 208.2h5.1M187.9 210.7h5.1M187.9 213.2h5.1M187.9 218.3h5.1M187.9 215.8h5.1M193 203.1h-5.1v30.5M238.7 208.2h5.1v30.4M238.7 210.7h5.1M238.7 213.2h5.1M238.7 218.3h5.1M238.7 215.8h5.1M109.2 228.5v5.1h134.6"/>
<path d="M119.4 228.5v5.1M215.9 228.5v5.1M238.7 220.9h5.1M25.4 253.9h30.5v2.5M25.4 251.3v5.1M40.6 253.9v2.5M96.5 253.9h60.9v2.5M96.5 251.3v5.1M111.7 253.9v2.5M127 253.9v2.5M142.2 253.9v2.5M185.4 253.9h48.2v2.5"/>
<path d="M185.4 251.3v5.1M200.6 253.9v2.5M215.9 253.9v2.5M25.4 264v5.1M40.6 264v2.6M55.9 264v2.6h-30.5M96.5 264v5.1M111.7 264v2.6M127 264v2.6M142.2 264v2.6M157.4 264v2.6h-60.9M185.4 264v5.1"/>
<path d="M200.6 264v2.6M215.9 264v2.6M233.6 264v2.6h-48.2"/>
<circle cx="172.7" cy="17.7" r=".51"/>
<circle cx="187.9" cy="17.7" r=".51"/>
<circle cx="248.9" cy="17.7" r=".51"/>
<circle cx="256.5" cy="17.7" r=".51"/>
<circle cx="271.7" cy="17.7" r=".51"/>
<circle cx="157.4" cy="30.4" r=".51"/>
<circle cx="256.5" cy="30.4" r=".51"/>
<circle cx="38.1" cy="55.8" r=".51"/>
<circle cx="53.3" cy="55.8" r=".51"/>
<circle cx="63.5" cy="55.8" r=".51"/>
<circle cx="187.9" cy="66" r=".51"/>
<circle cx="187.9" cy="68.5" r=".51"/>
<circle cx="38.1" cy="81.2" r=".51"/>
<circle cx="187.9" cy="81.2" r=".51"/>
<circle cx="119.4" cy="116.7" r=".51"/>
<circle cx="147.3" cy="116.7" r=".51"/>
<circle cx="119.4" cy="126.9" r=".51"/>
<circle cx="147.3" cy="137.1" r=".51"/>
<circle cx="172.7" cy="126.9" r=".51"/>
<circle cx="76.2" cy="147.2" r=".51"/>
<circle cx="119.4" cy="142.1" r=".51"/>
<circle cx="119.4" cy="147.2" r=".51"/>
<circle cx="172.7" cy="154.8" r=".51"/>
<circle cx="172.7" cy="157.4" r=".51"/>
<circle cx="187.9" cy="149.8" r=".51"/>
<circle cx="187.9" cy="142.1" r=".51"/>
<circle cx="187.9" cy="144.7" r=".51"/>
<circle cx="187.9" cy="147.2" r=".51"/>
<circle cx="160" cy="162.4" r=".51"/>
<circle cx="167.6" cy="162.4" r=".51"/>
<circle cx="104.1" cy="185.3" r=".51"/>
<circle cx="119.4" cy="180.2" r=".51"/>
<circle cx="187.9" cy="205.6" r=".51"/>
<circle cx="187.9" cy="218.3" r=".51"/>
<circle cx="187.9" cy="213.2" r=".51"/>
<circle cx="187.9" cy="210.7" r=".51"/>
<circle cx="187.9" cy="208.2" r=".51"/>
<circle cx="187.9" cy="215.8" r=".51"/>
<circle cx="243.8" cy="218.3" r=".51"/>
<circle cx="243.8" cy="213.2" r=".51"/>
<circle cx="243.8" cy="210.7" r=".51"/>
<circle cx="243.8" cy="215.8" r=".51"/>
<circle cx="119.4" cy="233.6" r=".51"/>
<circle cx="187.9" cy="233.6" r=".51"/>
<circle cx="215.9" cy="233.6" r=".51"/>
<circle cx="243.8" cy="220.9" r=".51"/>
<circle cx="243.8" cy="233.6" r=".51"/>
<circle cx="25.4" cy="253.9" r=".51"/>
<circle cx="40.6" cy="253.9" r=".51"/>
<circle cx="96.5" cy="253.9" r=".51"/>
<circle cx="111.7" cy="253.9" r=".51"/>
<circle cx="127" cy="253.9" r=".51"/>
<circle cx="142.2" cy="253.9" r=".51"/>
<circle cx="185.4" cy="253.9" r=".51"/>
<circle cx="200.6" cy="253.9" r=".51"/>
<circle cx="215.9" cy="253.9" r=".51"/>
<circle cx="25.4" cy="266.6" r=".51"/>
<circle cx="40.6" cy="266.6" r=".51"/>
<circle cx="96.5" cy="266.6" r=".51"/>
<circle cx="111.7" cy="266.6" r=".51"/>
<circle cx="127" cy="266.6" r=".51"/>
<circle cx="142.2" cy="266.6" r=".51"/>
<circle cx="185.4" cy="266.6" r=".51"/>
<circle cx="200.6" cy="266.6" r=".51"/>
<circle cx="215.9" cy="266.6" r=".51"/>
</g>
<g fill="#008000" stroke="#008000" stroke-width=".19">
<path d="M35.8 88.6h4.6v.2h-4.6z" fill-rule="evenodd"/>
<path d="M101.8 88.6h4.6v.2h-4.6z" fill-rule="evenodd"/>
<path d="M185.6 88.6h4.6v.2h-4.6z" fill-rule="evenodd"/>
<path d="M155.2 35.2h4.5v.3h-4.5z" fill-rule="evenodd"/>
<path d="M254.2 35.2h4.6v.3h-4.6z" fill-rule="evenodd"/>
<path d="M241.5 240.9h4.6v.3h-4.6z" fill-rule="evenodd"/>
<path d="M142.5 177.4h4.5v.3h-4.5z" fill-rule="evenodd"/>
<path d="M157.7 177.4h4.6v.3h-4.6z" fill-rule="evenodd"/>
<path d="M23.1 271.4h4.6v.2h-4.6z" fill-rule="evenodd"/>
<path d="M94.2 271.4h4.6v.2h-4.6z" fill-rule="evenodd"/>
<path d="M183.1 271.4h4.6v.2h-4.6z" fill-rule="evenodd"/>
</g>
<g fill="none" stroke="#007d7b" stroke-width=".19">
<path d="M383.5 53.3h2.5M383.5 58.3h2.5M383.5 63.4h2.5M383.5 68.5h2.5M383.5 73.6h2.5M304.7 139.6h2.6M304.7 142.1h2.6M304.7 147.2h2.6M304.7 149.8h2.6M304.7 154.8h2.6M304.7 157.4h2.6M304.7 162.4h2.6"/>
<path d="M304.7 165h2.6M304.7 170.1h2.6M304.7 172.6h2.6M304.7 177.7h2.6M27.9 185.3h2.6M304.7 180.2h2.6M304.7 185.3h2.6M304.7 187.8h2.6"/>
</g>
<g fill="none" stroke="#007d00" stroke-width=".19">
<path d="M386 52.2h2.5l2.6 1.1-2.6 1h-2.5zM386 57.3h2.5l2.6 1-2.6 1h-2.5zM386 62.4h2.5l2.6 1-2.6 1h-2.5zM386 67.5h2.5l2.6 1-2.6 1h-2.5zM386 72.6h2.5l2.6 1-2.6 1h-2.5zM307.3 138.6h2.5l2.5 1-2.5 1h-2.5zM307.3 141.1h2.5l2.5 1-2.5 1h-2.5zM307.3 146.2h2.5l2.5 1-2.5 1h-2.5zM307.3 148.7h2.5l2.5 1.1-2.5 1h-2.5zM307.3 153.8h2.5l2.5 1-2.5 1h-2.5zM307.3 156.4h2.5l2.5 1-2.5 1h-2.5zM307.3 161.4h2.5l2.5 1-2.5 1.1h-2.5z"/>
<path d="M307.3 164h2.5l2.5 1-2.5 1h-2.5zM307.3 169.1h2.5l2.5 1-2.5 1h-2.5zM307.3 171.6h2.5l2.5 1-2.5 1h-2.5zM307.3 176.7h2.5l2.5 1-2.5 1h-2.5zM307.3 179.2h2.5l2.5 1-2.5 1h-2.5zM22.9 184.3h2.5l2.5 1-2.5 1h-2.5zM307.3 184.3h2.5l2.5 1-2.5 1h-2.5zM307.3 186.8h2.5l2.5 1-2.5 1.1h-2.5z"/>
</g>
<path d="M99 139.6h30.5v25.4h-30.5z" fill="none" stroke="#388e8e" stroke-width=".19" stroke-dasharray=".7 1.4"/>
<g font-size="3.6">
<text x="6.6" y="36.1" transform="rotate(-90 6.6 36.1)">DO NOT REPRODUCE</text>
<text x="217.7" y="200.5" transform="rotate(-90 217.7 200.5)">PCIe Clock Generator</text>
<text x="6.6" y="292" transform="rotate(-90 6.6 292)">COPYRIGHT BY EKF ELEKTRONIK GMBH</text>
</g>
<g font-size="2.7">
<text x="415.7" y="43.9">D</text>
<text x="415.7" y="115">C</text>
<text x="415.7" y="186.1">B</text>
<text x="415.7" y="257.2">A</text>
<text x="326.1" y="280.6">CN8-REVERB</text>
<text x="405.3" y="280.6">0.0</text>
<text x="326.1" y="285.6">05: Clock Generator</text>
<text x="410.6" y="285.1">C</text>
<text x="326.1" y="290.5">2021-01-18</text>
<text x="372.4" y="290.5">wro</text>
<text x="391.6" y="290.5">5</text>
<text x="405.3" y="290.5">16</text>
<text x="32.2" y="295.3">1</text>
<text x="83" y="295.3">2</text>
<text x="133.8" y="295.3">3</text>
<text x="184.6" y="295.3">4</text>
<text x="235.4" y="295.3">5</text>
<text x="286.2" y="295.3">6</text>
<text x="337" y="295.3">7</text>
<text x="387.7" y="295.3">8</text>
</g>
<g font-size="2.2">
<text x="200.6" y="32.5">CB1</text>
<text x="200.6" y="35">Si53361</text>
<text x="210.5" y="46.3">Clock Buffer</text>
<text x="211.8" y="43.8">Low Jitter</text>
<text x="73.6" y="50.2">OSC1</text>
<text x="73.6" y="52.8">25.000MHz/1.8V</text>
<text x="198.1" y="131.5">CLK1</text>
<text x="198.1" y="134">9FGV0841</text>
<text x="302.2" y="280.2">Board</text>
<text x="397.4" y="280.2">Rev.</text>
<text x="302.2" y="285">Sheet Name</text>
<text x="302.2" y="290.3">Date, Design</text>
<text x="380.9" y="290.3">Sheet</text>
<text x="398.4" y="290.3">of</text>
</g>
<g font-size="1.8">
<text x="246.2" y="7.2">+1.8V</text>
<text x="251.4" y="10.6">16-C4/5-A2/5-C3/5-D1</text>
<text x="157.7" y="22.9">1</text>
<text x="161.3" y="22.9">CC03</text>
<text x="172.9" y="22.9">1</text>
<text x="176.5" y="22.9">CC04</text>
<text x="256.7" y="22.9">1</text>
<text x="260.3" y="22.9">CC05</text>
<text x="272" y="22.9">1</text>
<text x="275.5" y="22.9">CC06</text>
<text x="290" y="23.7">1</text>
<text x="35.5" y="27.5">+1.8V</text>
<text x="157.7" y="26.5">2</text>
<text x="161.3" y="26.5">25V</text>
<text x="161.3" y="24.7">1uF</text>
<text x="172.9" y="26.5">2</text>
<text x="176.5" y="26.5">50V</text>
<text x="176.5" y="24.7">100nF</text>
<text x="256.7" y="26.5">2</text>
<text x="260.3" y="24.7">1uF</text>
<text x="260.3" y="26.5">25V</text>
<text x="272" y="26.5">2</text>
<text x="275.5" y="24.7">100nF</text>
<text x="275.5" y="26.5">50V</text>
<text x="291" y="26.2">RC02</text>
<text x="291" y="28">10.0k</text>
<text x="291" y="29.8">1%</text>
<text x="40.6" y="30.9">16-C4/5-A2/5-C3/5-D5</text>
<text x="290" y="33.8">2</text>
<text x="196.3" y="40.2">4</text>
<text x="200.6" y="37.6">650.71.53361.10</text>
<text x="201.9" y="41.1">VDD</text>
<text x="230.7" y="41.1">VDDO</text>
<text x="238.9" y="40.2">12</text>
<text x="232.8" y="46.2">OE</text>
<text x="239.4" y="45.2">6</text>
<text x="253.9" y="45.2">CB1_OE</text>
<text x="196.3" y="50.3">8</text>
<text x="201.9" y="51.2">CLK_SEL</text>
<text x="232.8" y="51.2">Q0</text>
<text x="232.8" y="53.8">Q1</text>
<text x="239.4" y="52.9">2</text>
<text x="239.4" y="50.3">3</text>
<text x="245.3" y="51.2">nc</text>
<text x="253.9" y="52.9">CB1_CLK_Q1</text>
<text x="297.1" y="53.4">1</text>
<text x="300.1" y="53.8">RC04</text>
<text x="300.1" y="51.6">0R</text>
<text x="303.5" y="51.6">0%</text>
<text x="306.3" y="53.4">2</text>
<text x="365.7" y="52.9">NC5_CLK25</text>
<text x="391.1" y="53.8">13-A7</text>
<text x="71.3" y="55.4">1</text>
<text x="74.9" y="56.3">NC/OE</text>
<text x="89.5" y="56.3">CLK</text>
<text x="95.2" y="55.4">3</text>
<text x="111.7" y="55.4">OSC1_CLK</text>
<text x="137" y="54.1">33.0R</text>
<text x="137.1" y="55.9">1</text>
<text x="140.1" y="56.3">RC01</text>
<text x="143.5" y="54.1">1%</text>
<text x="146.3" y="55.9">2</text>
<text x="165.1" y="55.4">CB1_CLK</text>
<text x="196.3" y="55.4">5</text>
<text x="201.9" y="56.3">CLK0</text>
<text x="215.2" y="58.9">GND.17</text>
<text x="232.8" y="56.3">Q2</text>
<text x="232.8" y="58.9">Q3</text>
<text x="238.9" y="57.9">15</text>
<text x="238.9" y="55.4">16</text>
<text x="253.9" y="55.4">CB1_CLK_Q2</text>
<text x="253.9" y="57.9">CB1_CLK_Q3</text>
<text x="297.1" y="58.5">1</text>
<text x="300.1" y="56.7">0R</text>
<text x="300.1" y="58.9">RC05</text>
<text x="303.5" y="56.7">0%</text>
<text x="306.3" y="58.5">2</text>
<text x="365.7" y="57.9">NC4_CLK25</text>
<text x="391.1" y="58.9">12-A7</text>
<text x="71.3" y="60.5">4</text>
<text x="73.6" y="65.6">131.3225.025000.18.5</text>
<text x="74.9" y="61.4">VCC</text>
<text x="89.5" y="61.4">GND</text>
<text x="95.2" y="60.5">2</text>
<text x="189.4" y="61.4">nc</text>
<text x="196.3" y="65.6">1</text>
<text x="196.3" y="60.5">7</text>
<text x="201.9" y="61.4">CLK1</text>
<text x="232.8" y="61.4">Q4</text>
<text x="232.8" y="63.9">Q5</text>
<text x="238.9" y="65.6">11</text>
<text x="238.9" y="63">13</text>
<text x="238.9" y="60.5">14</text>
<text x="253.9" y="60.5">CB1_CLK_Q4</text>
<text x="253.9" y="63">CB1_CLK_Q5</text>
<text x="253.9" y="65.6">CB1_CLK_Q6</text>
<text x="297.1" y="63.5">1</text>
<text x="300.1" y="63.9">RC06</text>
<text x="300.1" y="61.8">0R</text>
<text x="303.5" y="61.8">0%</text>
<text x="306.3" y="63.5">2</text>
<text x="365.7" y="63">NC3_CLK25</text>
<text x="391.1" y="63.9">11-A7</text>
<text x="38.3" y="71.2">1</text>
<text x="41.9" y="71.2">CC01</text>
<text x="53.6" y="71.2">1</text>
<text x="57.1" y="71.2">CC02</text>
<text x="196.3" y="68.1">9</text>
<text x="201.9" y="66.5">GND.1</text>
<text x="201.9" y="69">GND.9</text>
<text x="232.8" y="66.5">Q6</text>
<text x="232.8" y="69">Q7</text>
<text x="238.9" y="68.1">10</text>
<text x="245.3" y="69">nc</text>
<text x="297.1" y="68.6">1</text>
<text x="300.1" y="66.8">0R</text>
<text x="300.1" y="69">RC07</text>
<text x="300.1" y="71.9">0R</text>
<text x="303.5" y="66.8">0%</text>
<text x="303.5" y="71.9">0%</text>
<text x="306.3" y="68.6">2</text>
<text x="365.7" y="68.1">NC2_CLK25</text>
<text x="391.1" y="69">10-A7</text>
<text x="38.3" y="74.7">2</text>
<text x="41.9" y="72.9">1uF</text>
<text x="41.9" y="74.7">25V</text>
<text x="53.6" y="74.7">2</text>
<text x="57.1" y="72.9">100nF</text>
<text x="57.1" y="74.7">50V</text>
<text x="219.9" y="75.7">17</text>
<text x="297.1" y="73.7">1</text>
<text x="300.1" y="74.1">RC08</text>
<text x="300.1" y="77">0R</text>
<text x="303.5" y="77">0%</text>
<text x="306.3" y="73.7">2</text>
<text x="365.7" y="73.2">NC1_CLK25</text>
<text x="391.1" y="74.1">9-A7</text>
<text x="297.1" y="78.8">1</text>
<text x="300.1" y="79.2">RC03</text>
<text x="306.3" y="78.8">2</text>
<text x="116.7" y="91">+1.8V</text>
<text x="121.9" y="94.4">16-C4/5-A2/5-D1/5-D5</text>
<text x="73.6" y="101.1">+3.3V</text>
<text x="142" y="101.1">+1.8V_CLK1</text>
<text x="165.3" y="101.1">+1.8V_CLK1_DIG</text>
<text x="78.7" y="104.6">10/11/12/13/14/15/16/3/4/7/9</text>
<text x="149.8" y="104.6">5-A1</text>
<text x="175.2" y="104.6">5-A4</text>
<text x="127.8" y="118.9">600Ohm@100MHz</text>
<text x="129.5" y="116.6">1</text>
<text x="132.5" y="115.3">LC10</text>
<text x="138.7" y="116.6">2</text>
<text x="152.2" y="115.1">2.20R</text>
<text x="152.3" y="116.9">1</text>
<text x="155.3" y="117.3">RC10</text>
<text x="158.7" y="115.1">1%</text>
<text x="161.5" y="116.9">2</text>
<text x="190.5" y="116.4">CLK1_CLK25</text>
<text x="132" y="120.7">200mA</text>
<text x="152.2" y="125.2">1.00R</text>
<text x="158.7" y="125.2">1%</text>
<text x="152.3" y="127">1</text>
<text x="155.3" y="127.4">RC11</text>
<text x="161.5" y="127">2</text>
<text x="194.7" y="136.7">20</text>
<text x="199.3" y="137.6">VDD18.20</text>
<text x="194.7" y="139.2">38</text>
<text x="194.7" y="141.7">13</text>
<text x="199.3" y="142.7">VDDIO.13</text>
<text x="199.3" y="140.1">VDD18.38</text>
<text x="227.1" y="140.1">DIF0#</text>
<text x="228.2" y="142.7">DIF0</text>
<text x="234.9" y="139.2">16</text>
<text x="234.9" y="141.7">15</text>
<text x="287" y="139.2">BR1_CLK-</text>
<text x="287" y="141.7">BR1_CLK+</text>
<text x="312.3" y="140.1">3-C2</text>
<text x="312.3" y="142.7">3-C2</text>
<text x="104.1" y="144.3">no stuff</text>
<text x="194.7" y="149.4">39</text>
<text x="194.7" y="146.8">31</text>
<text x="194.7" y="144.3">21</text>
<text x="199.3" y="145.2">VDDIO.21</text>
<text x="199.3" y="147.7">VDDIO.31</text>
<text x="227.1" y="147.7">DIF1#</text>
<text x="234.9" y="146.8">19</text>
<text x="234.9" y="149.4">18</text>
<text x="287" y="146.8">PES1_CLK-</text>
<text x="287" y="149.4">PES1_CLK+</text>
<text x="312.3" y="147.7">6-C2</text>
<text x="76.7" y="153.2">1</text>
<text x="77.7" y="155.7">RC12</text>
<text x="89.4" y="153.2">1</text>
<text x="90.4" y="155.7">RC13</text>
<text x="104.6" y="153.2">1</text>
<text x="105.6" y="155.7">RC14</text>
<text x="119.9" y="153.2">1</text>
<text x="120.9" y="155.7">RC15</text>
<text x="132.6" y="153.2">1</text>
<text x="133.6" y="155.7">RC16</text>
<text x="194.7" y="151.9">47</text>
<text x="195.8" y="154.4">6</text>
<text x="199.3" y="155.4">VDDREF18</text>
<text x="199.3" y="150.3">VDDIO.39</text>
<text x="199.3" y="152.8">VDDIO.47</text>
<text x="227.1" y="155.4">DIF2#</text>
<text x="228.2" y="150.3">DIF1</text>
<text x="234.9" y="154.4">24</text>
<text x="287" y="154.4">NC1_CLK-</text>
<text x="312.3" y="150.3">6-C2</text>
<text x="312.3" y="155.4">9-D2</text>
<text x="77.7" y="159.3">1%</text>
<text x="77.7" y="157.5">10.0k</text>
<text x="90.4" y="157.5">10.0k</text>
<text x="90.4" y="159.3">1%</text>
<text x="105.6" y="159.3">1%</text>
<text x="105.6" y="157.5">10.0k</text>
<text x="120.9" y="157.5">10.0k</text>
<text x="120.9" y="159.3">1%</text>
<text x="133.6" y="159.3">1%</text>
<text x="133.6" y="157.5">10.0k</text>
<text x="194.7" y="157">12</text>
<text x="195.8" y="159.5">5</text>
<text x="199.3" y="157.9">VDDDIG18</text>
<text x="199.3" y="160.4">VDDXTAL18</text>
<text x="228.2" y="157.9">DIF2</text>
<text x="234.9" y="157">23</text>
<text x="287" y="157">NC1_CLK+</text>
<text x="312.3" y="157.9">9-D2</text>
<text x="76.7" y="163.3">2</text>
<text x="89.4" y="163.3">2</text>
<text x="104.6" y="163.3">2</text>
<text x="119.9" y="163.3">2</text>
<text x="132.6" y="163.3">2</text>
<text x="145" y="167.6">1</text>
<text x="147.3" y="162.1">+CLK1_VDDA18</text>
<text x="148.6" y="167.6">CC10</text>
<text x="160.2" y="167.6">1</text>
<text x="163.8" y="167.6">CC11</text>
<text x="194.7" y="162.1">30</text>
<text x="199.3" y="163">VDDA18</text>
<text x="227.1" y="163">DIF3#</text>
<text x="228.2" y="165.5">DIF3</text>
<text x="234.9" y="162.1">27</text>
<text x="234.9" y="164.6">26</text>
<text x="287" y="162.1">NC2_CLK-</text>
<text x="287" y="164.6">NC2_CLK+</text>
<text x="312.3" y="165.5">10-D2</text>
<text x="312.3" y="163">10-D2</text>
<text x="145" y="171.2">2</text>
<text x="148.6" y="169.4">10uF</text>
<text x="148.6" y="171.2">6.3V</text>
<text x="160.2" y="171.2">2</text>
<text x="163.8" y="171.2">50V</text>
<text x="163.8" y="169.4">100nF</text>
<text x="189.4" y="173.1">nc</text>
<text x="195.8" y="169.7">3</text>
<text x="195.8" y="172.2">4</text>
<text x="199.3" y="173.1">X2</text>
<text x="199.3" y="170.6">X1_25</text>
<text x="227.1" y="170.6">DIF4#</text>
<text x="228.2" y="173.1">DIF4</text>
<text x="234.9" y="172.2">32</text>
<text x="234.9" y="169.7">33</text>
<text x="287" y="169.7">NC3_CLK-</text>
<text x="287" y="172.2">NC3_CLK+</text>
<text x="312.3" y="173.1">11-D2</text>
<text x="312.3" y="170.6">11-D2</text>
<text x="172.7" y="179.8">CLK1_SSC_EN</text>
<text x="195.8" y="179.8">1</text>
<text x="227.1" y="178.2">DIF5#</text>
<text x="234.9" y="179.8">35</text>
<text x="234.9" y="177.3">36</text>
<text x="287" y="177.3">NC4_CLK-</text>
<text x="287" y="179.8">NC4_CLK+</text>
<text x="312.3" y="178.2">12-D2</text>
<text x="17.6" y="185.8">16-B5</text>
<text x="38.1" y="184.9">VR18_PG</text>
<text x="60.9" y="185.4">1</text>
<text x="63.9" y="185.8">RC17</text>
<text x="63.9" y="183.6">0R</text>
<text x="67.3" y="183.6">0%</text>
<text x="70.1" y="185.4">2</text>
<text x="172.7" y="182.4">CLK1_SADR</text>
<text x="172.7" y="184.9">CLK1_PWRGD_PD#</text>
<text x="194.7" y="184.9">48</text>
<text x="195.8" y="182.4">7</text>
<text x="199.3" y="180.8">vSS_EN_tri</text>
<text x="199.3" y="183.3">vSADR/REF18</text>
<text x="199.3" y="185.8">CKPWEGD_PD#</text>
<text x="227.1" y="185.8">DIF6#</text>
<text x="228.2" y="180.8">DIF5</text>
<text x="234.9" y="184.9">42</text>
<text x="287" y="184.9">NC5_CLK-</text>
<text x="312.3" y="180.8">12-D2</text>
<text x="312.3" y="185.8">13-D2</text>
<text x="228.2" y="188.4">DIF6</text>
<text x="234.9" y="187.5">41</text>
<text x="287" y="187.5">NC5_CLK+</text>
<text x="312.3" y="188.4">13-D2</text>
<text x="172.7" y="192.5">CLK1_SDATA_33</text>
<text x="172.7" y="195.1">CLK1_SCLK_33</text>
<text x="194.7" y="192.5">11</text>
<text x="194.7" y="195.1">10</text>
<text x="199.3" y="196">SCLK_33</text>
<text x="199.3" y="193.5">SDATA_33</text>
<text x="227.1" y="193.5">DIF7#</text>
<text x="228.2" y="196">DIF7</text>
<text x="234.9" y="195.1">44</text>
<text x="234.9" y="192.5">45</text>
<text x="240.2" y="193.5">nc</text>
<text x="240.2" y="196">nc</text>
<text x="194.7" y="202.7">14</text>
<text x="199.3" y="203.6">vOE0#</text>
<text x="194.7" y="207.8">25</text>
<text x="194.7" y="205.2">17</text>
<text x="199.3" y="206.1">vOE1#</text>
<text x="199.3" y="208.7">vOE2#</text>
<text x="228.2" y="208.7">GNDA</text>
<text x="234.9" y="207.8">29</text>
<text x="194.7" y="215.4">37</text>
<text x="194.7" y="212.9">34</text>
<text x="194.7" y="210.3">28</text>
<text x="199.3" y="211.2">vOE3#</text>
<text x="199.3" y="213.8">vOE4#</text>
<text x="225" y="213.8">GNDXTAL</text>
<text x="226" y="211.2">GNDDIG</text>
<text x="234.9" y="210.3">9</text>
<text x="234.9" y="215.4">8</text>
<text x="234.9" y="212.9">2</text>
<text x="109.7" y="219.2">1</text>
<text x="110.7" y="221.7">RC18</text>
<text x="119.9" y="219.2">1</text>
<text x="120.9" y="221.7">RC19</text>
<text x="172.7" y="220.5">CLK1_OE7#</text>
<text x="194.7" y="220.5">46</text>
<text x="194.7" y="217.9">43</text>
<text x="199.3" y="216.3">vOE5#</text>
<text x="199.3" y="218.8">vOE6#</text>
<text x="199.3" y="221.4">vOE7#</text>
<text x="226" y="221.4">GND.40</text>
<text x="226" y="216.3">GNDREF</text>
<text x="226" y="218.8">GND.22</text>
<text x="234.9" y="217.9">22</text>
<text x="234.9" y="220.5">40</text>
<text x="110.7" y="225.3">1%</text>
<text x="110.7" y="223.5">10.0k</text>
<text x="120.9" y="223.5">1.00k</text>
<text x="120.9" y="225.3">1%</text>
<text x="198.1" y="225">650.71.09V08.10</text>
<text x="215.5" y="226.8" transform="rotate(-90 215.5 226.8)">49</text>
<text x="216.4" y="222.1" transform="rotate(-90 216.4 222.1)">Epad</text>
<text x="109.7" y="229.4">2</text>
<text x="119.9" y="229.4">2</text>
<text x="20.1" y="245.9">+1.8V_CLK1</text>
<text x="93.9" y="245.9">+1.8V</text>
<text x="178" y="245.9">+1.8V_CLK1_DIG</text>
<text x="27.9" y="249.3">5-C3</text>
<text x="99" y="249.3">16-C4/5-C3/5-D1/5-D5</text>
<text x="187.9" y="249.3">5-C4</text>
<text x="25.6" y="259.1">1</text>
<text x="25.6" y="262.6">2</text>
<text x="29.2" y="259.1">CC12</text>
<text x="29.2" y="260.8">10uF</text>
<text x="29.2" y="262.6">6.3V</text>
<text x="40.9" y="259.1">1</text>
<text x="40.9" y="262.6">2</text>
<text x="44.4" y="259.1">CC13</text>
<text x="44.4" y="260.8">100nF</text>
<text x="44.4" y="262.6">50V</text>
<text x="56.1" y="259.1">1</text>
<text x="56.1" y="262.6">2</text>
<text x="59.7" y="259.1">CC14</text>
<text x="59.7" y="260.8">100nF</text>
<text x="59.7" y="262.6">50V</text>
<text x="96.8" y="259.1">1</text>
<text x="96.8" y="262.6">2</text>
<text x="100.3" y="259.1">CC15</text>
<text x="100.3" y="260.8">100nF</text>
<text x="100.3" y="262.6">50V</text>
<text x="112" y="262.6">2</text>
<text x="112" y="259.1">1</text>
<text x="115.5" y="262.6">50V</text>
<text x="115.5" y="260.8">100nF</text>
<text x="115.5" y="259.1">CC16</text>
<text x="127.2" y="259.1">1</text>
<text x="127.2" y="262.6">2</text>
<text x="130.8" y="259.1">CC17</text>
<text x="130.8" y="260.8">100nF</text>
<text x="130.8" y="262.6">50V</text>
<text x="142.5" y="262.6">2</text>
<text x="142.5" y="259.1">1</text>
<text x="146" y="262.6">50V</text>
<text x="146" y="260.8">100nF</text>
<text x="146" y="259.1">CC18</text>
<text x="157.7" y="259.1">1</text>
<text x="157.7" y="262.6">2</text>
<text x="161.3" y="259.1">CC19</text>
<text x="161.3" y="260.8">100nF</text>
<text x="161.3" y="262.6">50V</text>
<text x="185.6" y="259.1">1</text>
<text x="185.6" y="262.6">2</text>
<text x="189.2" y="259.1">CC20</text>
<text x="189.2" y="260.8">1uF</text>
<text x="189.2" y="262.6">25V</text>
<text x="200.9" y="259.1">1</text>
<text x="200.9" y="262.6">2</text>
<text x="204.4" y="259.1">CC21</text>
<text x="204.4" y="260.8">100nF</text>
<text x="204.4" y="262.6">50V</text>
<text x="216.1" y="262.6">2</text>
<text x="216.1" y="259.1">1</text>
<text x="219.7" y="262.6">50V</text>
<text x="219.7" y="260.8">100nF</text>
<text x="219.7" y="259.1">CC22</text>
<text x="233.9" y="259.1">1</text>
<text x="233.9" y="262.6">2</text>
<text x="237.4" y="259.1">CC23</text>
<text x="237.4" y="260.8">100nF</text>
<text x="237.4" y="262.6">50V</text>
</g>
</svg>
